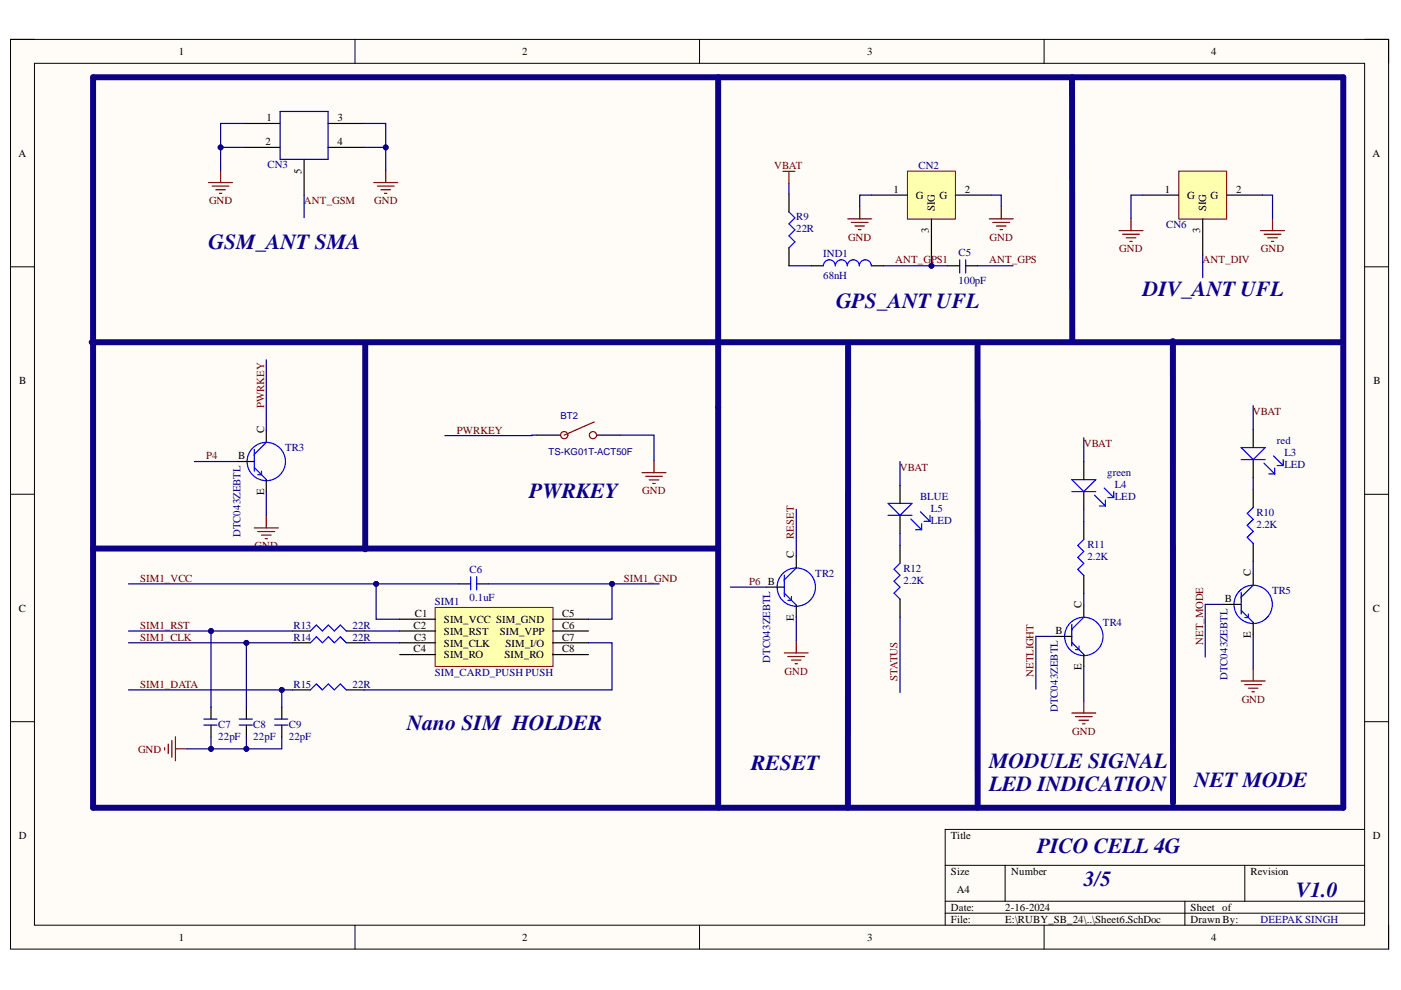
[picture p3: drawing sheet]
<svg xmlns="http://www.w3.org/2000/svg" width="297mm" height="210mm" viewBox="0 0 297 210" stroke-linecap="round" stroke-linejoin="round" font-family="sans-serif">
<path d="M2.2 8.4h292.2v192.8h-292.2z" fill-rule="evenodd" fill="#fffcf8"/>
<path d="M2.2 8.4h292.2v192.8h-292.2z" fill="none" stroke="#000" stroke-width=".21"/>
<path d="M7.3 13.4h282v182.8h-282z" fill-rule="evenodd" fill="#fffcf8"/>
<g fill="none" stroke="#000" stroke-width=".21">
<path d="M2.2 8.3h5.1M7.3 13.4h282v182.8h-282zM75.3 8.3v5.1M148.3 8.3v5.1M221.4 8.4v5M289.3 8.4h5.1v5M2.2 56.6h5.1M289.3 56.6h5.1M2.2 104.8h5.1M289.3 104.8h5.1M2.2 153h5.1M289.3 153h5.1"/>
<path d="M289.3 175.9h-88.9v20.3M75.3 196.2v5M148.3 196.2v5M200.4 183.5h88.9M200.4 191.1h88.9M200.4 193.6h88.9M213.1 183.5v7.6M221.4 196.2v5M251.2 191.1v5.1M263.9 183.5v7.6M294.4 196.2v5"/>
</g>
<g fill="none" stroke="#00f" stroke-width=".25">
<path d="M188.3 106.7h5.1l-2.6 2.6zM188.3 109.3h5.1M190.8 119.4l-1.2 1.3 1.2 1.3-1.2 1.2 1.2 1.3-1.2 1.3 1.2 1.2M193.1 110l2.3 2.3M194.1 112.3h1.3M195.1 108.5l2.1 2M195.4 111v1.3M195.9 110.5h1.3M197.2 109.3v1.2M227.3 101.7h5l-2.5 2.5zM227.3 104.2h5M229.8 114.4l-1.3 1.3 1.3 1.2-1.3 1.3 1.3 1.3-1.3 1.2 1.3 1.3"/>
<path d="M232.1 105l2.3 2.3M233.1 107.3h1.3M234.1 103.5l2 2M234.4 106v1.3M234.9 105.5h1.2M236.1 104.2v1.3M65.8 133.8l1.3-1.3 1.3 1.3 1.2-1.3 1.3 1.3 1.3-1.3 1.2 1.3M65.8 136.3l1.3-1.3 1.3 1.3 1.2-1.3 1.3 1.3 1.3-1.3 1.2 1.3M99.8 122.3v2.8M101.1 122.3v2.8M43.2 152.5h2.8M43.2 153.7h2.8"/>
<path d="M50.7 152.5h2.8M50.7 153.7h2.8M58.2 152.5h2.8M58.2 153.7h2.8M65.8 146.3l1.3-1.3 1.3 1.3 1.2-1.3 1.3 1.3 1.3-1.3 1.2 1.3"/>
</g>
<g fill="none" stroke="#000" stroke-width=".25">
<path d="M229.8 97.9v3.8M190.8 102.9v3.8M190.8 109.3v3.8M190.8 115.6v3.8M229.8 104.2v3.8M229.8 110.6v3.8M62 133.8h3.8M62 136.3h3.8M73.4 133.8h3.8M73.4 136.3h3.8M97.3 123.8h2.5M101.1 123.8h2.5"/>
<path d="M190.8 127v3.8M229.8 122v3.8M44.7 149.9v2.6M44.7 153.7v2.6M52.2 149.9v2.6M52.2 153.7v2.6M59.7 149.9v2.6M59.7 153.7v2.6M62 146.3h3.8M73.4 146.3h3.8"/>
</g>
<path d="M227.3 151.2h5M228 151.9h3.6M228.8 152.7h2M229.5 153.5h.5M229.8 148.6v2.6" fill="none" stroke="#800000" stroke-width=".25"/>
<path d="M92.3 128.8h25v12.5h-25z" fill-rule="evenodd" fill="#ffffb0"/>
<path d="M92.3 128.8h25v12.5h-25z" fill="none" stroke="#800000" stroke-width=".21"/>
<g fill="none" stroke="#000" stroke-width=".25">
<path d="M51.8 26.2h7.6M51.8 31.2h7.6M64.5 33.8v7.6M69.6 26.2h7.6M69.6 31.2h7.6M84.7 131.3h7.7M84.7 133.8h7.7M84.7 136.3h7.7M84.7 138.8h7.7M117.1 131.3h7.7M117.1 133.8h7.7M117.1 136.3h7.7"/>
<path d="M117.1 138.8h7.7"/>
</g>
<g fill="none" stroke="#800000" stroke-width=".25">
<path d="M44.2 38.7h5.1M45 39.5h3.5M46.8 36.2v2.5M79.2 38.7h5.1M80 39.5h3.6M81.8 36.2v2.5M45.8 40.2h2M46.5 41h.5M80.8 40.2h2M81.5 41h.5M53.9 111.9h5.1M54.7 112.7h3.5"/>
<path d="M55.4 113.5h2.1M56.2 114.2h.5M56.5 109.4v2.5M166.3 138.4h5.1M167 139.2h3.6M167.8 140h2M168.8 135.9v2.5M34.9 158.5v.5M35.7 157.8v2M36.4 157v3.5M37.2 156.2v5.1M37.2 158.8h2.5"/>
<path d="M168.6 140.7h.5"/>
</g>
<path d="M19.7 16.4h265.1v154.9h-265.1zM19.4 72.6h265.1M77.4 73.1v43.4M179.8 73.3v98M207.3 73.3v98M152.3 86.3v85M19.7 116.3h132.6" fill="none" stroke="#0c0087" stroke-width="1.3"/>
<path d="M59.4 23.6h10.2v10.2h-10.2z" fill="none" stroke="#0c0087" stroke-width=".25"/>
<path d="M192.4 36.3h10.2v10.1h-10.2z" fill-rule="evenodd" fill="#ffffb0"/>
<path d="M192.4 36.3h10.2v10.1h-10.2z" fill="none" stroke="#800000" stroke-width=".21"/>
<path d="M167.3 41.1v3.8M167.3 52.5v3.9M172 56.4h2.6M184.7 56.4h2.6M184.8 41.4h7.6M197.5 46.4v7.7M202.6 41.4h7.6" fill="none" stroke="#000" stroke-width=".25"/>
<path d="M166 36.3h2.5M167.3 36.3v2.6M179.7 46.4h5.1M180.5 47.2h3.6M181.3 47.9h2M182 48.7h.5M182.3 43.9v2.5M209.7 46.4h5.1M210.5 47.2h3.6M211.3 47.9h2M212 48.7h.5M212.3 43.9v2.5" fill="none" stroke="#800000" stroke-width=".25"/>
<path d="M167.3 44.9l1.2 1.3-1.2 1.3 1.2 1.2-1.2 1.3 1.2 1.3-1.2 1.2M174.6 56.4a1.27 1.27 0 0 1 1.2-1.3 1.27 1.27 0 0 1 1.3 1.3 1.27 1.27 0 0 1 1.3-1.3 1.27 1.27 0 0 1 1.3 1.3 1.27 1.27 0 0 1 1.2-1.3 1.27 1.27 0 0 1 1.3 1.3 1.27 1.27 0 0 1 1.3-1.3 1.27 1.27 0 0 1 1.2 1.3" fill="none" stroke="#00f" stroke-width=".25"/>
<path d="M249.9 36.3h10.2v10.1h-10.2z" fill-rule="evenodd" fill="#ffffb0"/>
<path d="M249.9 36.3h10.2v10.1h-10.2z" fill="none" stroke="#800000" stroke-width=".21"/>
<g fill="none" stroke="#000" stroke-width=".25">
<path d="M200.9 56.4h2.6M204.7 56.4h2.6M242.3 41.4h7.6M255 46.4v7.7M260.1 41.4h7.6M50.1 97.9h3.8M56.5 91.3v2.5M113.8 92.3h5.1M126.5 92.3h5.1M265.7 91.1v3.8M265.7 97.4v3.8M56.5 101.7v2.5"/>
<path d="M168.8 117.9v2.5M265.7 103.8v3.8M265.7 115.2v3.8M162.5 124.5h3.8M168.8 128.3v2.5M223.4 134.9h3.9M229.8 128.3v2.6M229.8 138.7v2.6M259.3 128.1h3.9M265.7 121.5v2.6M265.7 131.9v2.6"/>
</g>
<g fill="none" stroke="#800000" stroke-width=".25">
<path d="M237.3 48.9h5M238 49.7h3.6M238.8 50.4h2M239.5 51.2h.5M239.8 46.4v2.5M267.3 48.9h5M268 49.7h3.6M268.8 50.4h2M269.5 51.2h.6M269.8 46.4v2.5M138.7 97.7v2.5M136.1 100.2h5.1"/>
<path d="M136.9 101h3.5M137.6 101.7h2.1M138.4 102.5h.5M263.2 144.4h5M263.9 145.1h3.6M264.7 145.9h2M265.4 146.7h.6M265.7 141.9v2.5"/>
</g>
<path d="M152.3 16.4v69.9M227.3 16.4v55.9M248.7 72.3v97.9" fill="none" stroke="#0c0087" stroke-width="1.3"/>
<g fill="none" stroke="#00f" stroke-width=".25">
<path d="M203.5 55.1v2.8M204.7 55.1v2.8M53.9 99.1l2.6 2.6M53.9 95.3v4.6M55.4 99.9v.7h-.7M56.5 93.8l-2.6 2.5M263.2 94.9h5l-2.5 2.5zM263.2 97.4h5M268 98.2l2.3 2.3M270 96.7l2.1 2M270.3 99.2v1.3M270.8 98.7h1.3"/>
<path d="M272.1 97.4v1.3M265.7 107.6l-1.3 1.3 1.3 1.2-1.3 1.3 1.3 1.3-1.3 1.2 1.3 1.3M269 100.5h1.3M166.3 125.8l2.5 2.5M166.3 121.9v4.6M167.8 126.5v.8h-.8M168.8 120.4l-2.5 2.6M227.3 136.2l2.5 2.5M227.3 132.4v4.6M228.8 137v.7h-.8M229.8 130.9l-2.5 2.5M263.2 129.4l2.5 2.5"/>
<path d="M263.2 125.6v4.6M264.7 130.2v.7h-.8M265.7 124.1l-2.5 2.5"/>
<circle cx="56.5" cy="97.9" r="4.1"/>
<circle cx="168.8" cy="124.5" r="4.1"/>
<circle cx="229.8" cy="134.9" r="4.1"/>
<circle cx="265.7" cy="128.1" r="4.1"/>
</g>
<g fill="none" stroke="#800" stroke-width=".25">
<path d="M126 89.5l-6.4 2.8"/>
<circle cx="119.6" cy="92.3" r=".76"/>
<circle cx="125.7" cy="92.3" r=".76"/>
</g>
<path d="M190.8 97.9v5M229.8 92.8v5.1M190.8 113.1v2.5M229.8 108v2.6M77.2 133.8h7.5M77.2 136.3h7.5M124.8 136.3h5v10h-52.6M190.8 130.8v16M223.4 134.9h-3.8v11.2M229.8 125.8v2.5M27.2 146.3h32.5M229.8 141.3v7.3" fill="none" stroke="#000080" stroke-width=".25"/>
<circle cx="59.7" cy="146.3" r=".51" fill="#000080"/>
<circle cx="59.7" cy="146.3" r=".51" fill="none" stroke="#000080" stroke-width=".21"/>
<path d="M62 146.3h-2.3v3.6" fill="none" stroke="#000080" stroke-width=".25"/>
<circle cx="59.7" cy="146.3" r=".51" fill="#000080"/>
<circle cx="59.7" cy="146.3" r=".51" fill="none" stroke="#000080" stroke-width=".21"/>
<path d="M52.2 136.3v13.6" fill="none" stroke="#000080" stroke-width=".25"/>
<circle cx="52.2" cy="136.3" r=".51" fill="#000080"/>
<circle cx="52.2" cy="136.3" r=".51" fill="none" stroke="#000080" stroke-width=".21"/>
<path d="M44.7 133.8v16.1" fill="none" stroke="#000080" stroke-width=".25"/>
<circle cx="44.7" cy="133.8" r=".51" fill="#000080"/>
<circle cx="44.7" cy="133.8" r=".51" fill="none" stroke="#000080" stroke-width=".21"/>
<path d="M52.2 156.3v2.5" fill="none" stroke="#000080" stroke-width=".25"/>
<circle cx="52.2" cy="158.8" r=".51" fill="#000080"/>
<circle cx="52.2" cy="158.8" r=".51" fill="none" stroke="#000080" stroke-width=".21"/>
<path d="M27.2 123.8h52.5v7.5h5" fill="none" stroke="#000080" stroke-width=".25"/>
<circle cx="79.7" cy="123.8" r=".51" fill="#000080"/>
<circle cx="79.7" cy="123.8" r=".51" fill="none" stroke="#000080" stroke-width=".21"/>
<path d="M139.8 123.8h-10v7.5h-5" fill="none" stroke="#000080" stroke-width=".25"/>
<circle cx="129.8" cy="123.8" r=".51" fill="#000080"/>
<circle cx="129.8" cy="123.8" r=".51" fill="none" stroke="#000080" stroke-width=".21"/>
<path d="M79.7 123.8h17.6" fill="none" stroke="#000080" stroke-width=".25"/>
<circle cx="79.7" cy="123.8" r=".51" fill="#000080"/>
<circle cx="79.7" cy="123.8" r=".51" fill="none" stroke="#000080" stroke-width=".21"/>
<path d="M103.6 123.8h26.2" fill="none" stroke="#000080" stroke-width=".25"/>
<circle cx="129.8" cy="123.8" r=".51" fill="#000080"/>
<circle cx="129.8" cy="123.8" r=".51" fill="none" stroke="#000080" stroke-width=".21"/>
<path d="M56.5 76.3v15M41.2 97.9h8.9M56.5 104.2v5.2M168.8 108v9.9M27.2 136.3h34.8M154.8 124.5h7.7M168.8 130.8v5.1" fill="none" stroke="#000080" stroke-width=".25"/>
<circle cx="52.2" cy="136.3" r=".51" fill="#000080"/>
<circle cx="52.2" cy="136.3" r=".51" fill="none" stroke="#000080" stroke-width=".21"/>
<path d="M27.2 133.8h34.8" fill="none" stroke="#000080" stroke-width=".25"/>
<circle cx="44.7" cy="133.8" r=".51" fill="#000080"/>
<circle cx="44.7" cy="133.8" r=".51" fill="none" stroke="#000080" stroke-width=".21"/>
<path d="M44.7 156.3v2.5h15v-2.5" fill="none" stroke="#000080" stroke-width=".25"/>
<circle cx="44.7" cy="158.8" r=".51" fill="#000080"/>
<circle cx="44.7" cy="158.8" r=".51" fill="none" stroke="#000080" stroke-width=".21"/>
<circle cx="52.2" cy="158.8" r=".51" fill="#000080"/>
<circle cx="52.2" cy="158.8" r=".51" fill="none" stroke="#000080" stroke-width=".21"/>
<path d="M51.8 26.2h-5v5h5" fill="none" stroke="#000080" stroke-width=".25"/>
<circle cx="46.8" cy="31.3" r=".51" fill="#000080"/>
<circle cx="46.8" cy="31.3" r=".51" fill="none" stroke="#000080" stroke-width=".21"/>
<path d="M46.8 31.2v5M64.5 41.4v4.8" fill="none" stroke="#000080" stroke-width=".25"/>
<circle cx="46.8" cy="31.3" r=".51" fill="#000080"/>
<circle cx="46.8" cy="31.3" r=".51" fill="none" stroke="#000080" stroke-width=".21"/>
<path d="M77.2 31.2h4.6" fill="none" stroke="#000080" stroke-width=".25"/>
<circle cx="81.8" cy="31.3" r=".51" fill="#000080"/>
<circle cx="81.8" cy="31.3" r=".51" fill="none" stroke="#000080" stroke-width=".21"/>
<path d="M167.3 38.9v2.2M167.3 56.4h4.7M184.8 41.4h-2.5v2.5M197.5 54.1v2.3M207.3 56.4h7.5M210.2 41.4h2.1v2.5M242.3 41.4h-2.5v5M255 54.1v4.8M267.7 41.4h2.1v5" fill="none" stroke="#000080" stroke-width=".25"/>
<circle cx="197.5" cy="56.4" r=".51" fill="#000080"/>
<circle cx="197.5" cy="56.4" r=".51" fill="none" stroke="#000080" stroke-width=".21"/>
<path d="M187.3 56.4h13.6" fill="none" stroke="#000080" stroke-width=".25"/>
<circle cx="197.5" cy="56.4" r=".51" fill="#000080"/>
<circle cx="197.5" cy="56.4" r=".51" fill="none" stroke="#000080" stroke-width=".21"/>
<path d="M39.7 158.8h5" fill="none" stroke="#000080" stroke-width=".25"/>
<circle cx="44.7" cy="158.8" r=".51" fill="#000080"/>
<circle cx="44.7" cy="158.8" r=".51" fill="none" stroke="#000080" stroke-width=".21"/>
<path d="M77.2 26.2h4.6v10M113.8 92.3l-19.5 .1M131.6 92.3h7.1v5.4" fill="none" stroke="#000080" stroke-width=".25"/>
<circle cx="81.8" cy="31.3" r=".51" fill="#000080"/>
<circle cx="81.8" cy="31.3" r=".51" fill="none" stroke="#000080" stroke-width=".21"/>
<path d="M265.7 86v5.1M265.7 101.2v2.6M265.7 119v2.5M259.3 128.1h-3.8v11.2M265.7 134.5v7.4" fill="none" stroke="#000080" stroke-width=".25"/>
<g font-size="4.6" fill="#0c0087">
<text x="44.2" y="52.7">GSM_ANT SMA</text>
<text x="177.3" y="65.4">GPS_ANT UFL</text>
<text x="242.3" y="62.9">DIV_ANT UFL</text>
<text x="112.2" y="105.6">PWRKEY</text>
<text x="86.3" y="154.9">Nano SIM HOLDER</text>
<text x="159.2" y="163.2">RESET</text>
<text x="209.7" y="167.8">LED INDICATION</text>
<text x="209.7" y="162.8">MODULE SIGNAL</text>
<text x="253.2" y="166.8">NET MODE</text>
<text x="219.9" y="181">PICO CELL 4G</text>
<text x="229.8" y="187.8">3/5</text>
<text x="274.8" y="190.3">V1.0</text>
</g>
<g font-size="2.3">
<text x="37.9" y="11.7">1</text>
<text x="110.7" y="11.7">2</text>
<text x="183.9" y="11.7">3</text>
<text x="256.8" y="11.7">4</text>
<text x="56.5" y="25.7">1</text>
<text x="71.5" y="25.7">3</text>
<text x="3.9" y="33.3">A</text>
<text x="56.3" y="30.8">2</text>
<text x="71.5" y="30.8">4</text>
<text x="291" y="33.3">A</text>
<text x="63.9" y="36.8" transform="rotate(-90 63.9 36.8)">5</text>
<text x="189.4" y="40.9">1</text>
<text x="204.6" y="40.9">2</text>
<text x="246.9" y="40.9">1</text>
<text x="262.1" y="40.9">2</text>
<text x="194.2" y="42.2">G</text>
<text x="198.2" y="44.7" transform="rotate(-90 198.2 44.7)">SIG</text>
<text x="199.2" y="42.2">G</text>
<text x="251.7" y="42.2">G</text>
<text x="255.7" y="44.7" transform="rotate(-90 255.7 44.7)">SIG</text>
<text x="256.7" y="42.2">G</text>
<text x="197" y="49.4" transform="rotate(-90 197 49.4)">3</text>
<text x="254.5" y="49.4" transform="rotate(-90 254.5 49.4)">3</text>
<text x="4.1" y="81.4">B</text>
<text x="291.2" y="81.4">B</text>
<text x="56" y="91.7" transform="rotate(-90 56 91.7)">C</text>
<text x="50.5" y="97.4">B</text>
<text x="56" y="105" transform="rotate(-90 56 105)">E</text>
<text x="168.3" y="118.4" transform="rotate(-90 168.3 118.4)">C</text>
<text x="265.2" y="122.1" transform="rotate(-90 265.2 122.1)">C</text>
<text x="4" y="129.7">C</text>
<text x="88" y="130.8">C1</text>
<text x="119.2" y="130.8">C5</text>
<text x="168.3" y="131.6" transform="rotate(-90 168.3 131.6)">E</text>
<text x="229.3" y="128.8" transform="rotate(-90 229.3 128.8)">C</text>
<text x="259.7" y="127.7">B</text>
<text x="291.1" y="129.7">C</text>
<text x="87.7" y="133.3">C2</text>
<text x="87.8" y="135.8">C3</text>
<text x="94.1" y="132">SIM_VCC SIM_GND</text>
<text x="94.1" y="134.6">SIM_RST</text>
<text x="94.1" y="137.1">SIM_CLK</text>
<text x="106" y="134.6">SIM_VPP</text>
<text x="107.2" y="137.1">SIM_I/O</text>
<text x="119.2" y="133.3">C6</text>
<text x="119.2" y="135.8">C7</text>
<text x="223.8" y="134.5">B</text>
<text x="265.2" y="135.3" transform="rotate(-90 265.2 135.3)">E</text>
<text x="87.7" y="138.3">C4</text>
<text x="94.1" y="139.6">SIM_RO</text>
<text x="107" y="139.6">SIM_RO</text>
<text x="119.2" y="138.3">C8</text>
<text x="229.3" y="142.1" transform="rotate(-90 229.3 142.1)">E</text>
<text x="4" y="177.9">D</text>
<text x="201.6" y="177.9">Title</text>
<text x="291.1" y="177.9">D</text>
<text x="201.6" y="185.5">Size</text>
<text x="214.4" y="185.5">Number</text>
<text x="265.1" y="185.5">Revision</text>
<text x="202.9" y="189.3">A4</text>
<text x="201.6" y="193.1">Date:</text>
<text x="201.6" y="195.7">File:</text>
<text x="213.1" y="193.1">2-16-2024</text>
<text x="213.1" y="195.7">E:\RUBY_SB_24\..\Sheet6.SchDoc</text>
<text x="252.4" y="193.1">Sheet of</text>
<text x="252.4" y="195.7">Drawn By:</text>
<text x="37.9" y="199.5">1</text>
<text x="110.7" y="199.5">2</text>
<text x="183.9" y="199.5">3</text>
<text x="256.8" y="199.5">4</text>
</g>
<g font-size="2.3" fill="#000080">
<text x="56.7" y="35.7">CN3</text>
<text x="194.8" y="35.9">CN2</text>
<text x="168.8" y="46.7">R9</text>
<text x="168.8" y="49.3">22R</text>
<text x="247.3" y="48.4">CN6</text>
<text x="174.6" y="54.6">IND1</text>
<text x="174.6" y="59.1">68nH</text>
<text x="203.2" y="54.3">C5</text>
<text x="203.2" y="60.2">100pF</text>
<text x="60.5" y="95.6">TR3</text>
<text x="270.7" y="94.2">red</text>
<text x="234.8" y="100.9">green</text>
<text x="272.3" y="96.7">L3</text>
<text x="272.3" y="99.3">LED</text>
<text x="195.1" y="105.9">BLUE</text>
<text x="236.4" y="103.5">L4</text>
<text x="236.4" y="106">LED</text>
<text x="51" y="113.9" transform="rotate(-90 51 113.9)">DTC043ZEBTL</text>
<text x="197.4" y="108.6">L5</text>
<text x="197.4" y="111.1">LED</text>
<text x="266.4" y="109.4">R10</text>
<text x="266.4" y="111.9">2.2K</text>
<text x="230.5" y="116.2">R11</text>
<text x="230.5" y="118.7">2.2K</text>
<text x="99.5" y="121.6">C6</text>
<text x="172.9" y="122.2">TR2</text>
<text x="191.6" y="121.2">R12</text>
<text x="191.6" y="123.8">2.2K</text>
<text x="269.7" y="125.9">TR5</text>
<text x="92.2" y="128.3">SIM1</text>
<text x="99.5" y="127.4">0.1uF</text>
<text x="62.2" y="133.3">R13</text>
<text x="62.2" y="135.8">R14</text>
<text x="74.8" y="133.3">22R</text>
<text x="74.8" y="135.8">22R</text>
<text x="233.8" y="132.7">TR4</text>
<text x="92.2" y="143.4">SIM_CARD_PUSH PUSH</text>
<text x="163.3" y="140.5" transform="rotate(-90 163.3 140.5)">DTC043ZEBTL</text>
<text x="62.2" y="145.8">R15</text>
<text x="74.8" y="145.8">22R</text>
<text x="260.2" y="144.2" transform="rotate(-90 260.2 144.2)">DTC043ZEBTL</text>
<text x="46.3" y="154.3">C7</text>
<text x="53.7" y="154.3">C8</text>
<text x="61.2" y="154.3">C9</text>
<text x="224.3" y="151" transform="rotate(-90 224.3 151)">DTC043ZEBTL</text>
<text x="46.3" y="156.8">22pF</text>
<text x="53.7" y="156.8">22pF</text>
<text x="61.2" y="156.8">22pF</text>
</g>
<g font-size="2.3" fill="#800000">
<text x="164.2" y="35.8">VBAT</text>
<text x="44.3" y="43.3">GND</text>
<text x="64.4" y="43.2">ANT_GSM</text>
<text x="79.3" y="43.3">GND</text>
<text x="179.8" y="51">GND</text>
<text x="209.8" y="51">GND</text>
<text x="237.3" y="53.5">GND</text>
<text x="267.3" y="53.5">GND</text>
<text x="189.8" y="55.8">ANT_GPS1</text>
<text x="209.7" y="55.8">ANT_GPS</text>
<text x="255" y="55.8">ANT_DIV</text>
<text x="56" y="86.4" transform="rotate(-90 56 86.4)">PWRKEY</text>
<text x="265.6" y="88">VBAT</text>
<text x="96.8" y="91.9">PWRKEY</text>
<text x="229.8" y="94.9">VBAT</text>
<text x="43.7" y="97.4">P4</text>
<text x="190.8" y="99.9">VBAT</text>
<text x="136.2" y="104.8">GND</text>
<text x="54" y="116.5">GND</text>
<text x="168.3" y="114.3" transform="rotate(-90 168.3 114.3)">RESET</text>
<text x="29.7" y="123.3">SIM1_VCC</text>
<text x="132.3" y="123.3">SIM1_GND</text>
<text x="158.8" y="124">P6 B</text>
<text x="29.7" y="133.3">SIM1_RST</text>
<text x="29.7" y="135.8">SIM1_CLK</text>
<text x="255.1" y="136.8" transform="rotate(-90 255.1 136.8)">NET_MODE</text>
<text x="166.3" y="143">GND</text>
<text x="219.1" y="143.5" transform="rotate(-90 219.1 143.5)">NETLIGHT</text>
<text x="29.7" y="145.8">SIM1_DATA</text>
<text x="190.3" y="144.3" transform="rotate(-90 190.3 144.3)">STATUS</text>
<text x="263.3" y="149">GND</text>
<text x="227.3" y="155.8">GND</text>
<text x="29.3" y="159.6">GND</text>
</g>
<text font-size="2.3" fill="#0c0087" x="267.2" y="195.7">DEEPAK SINGH</text>
<g font-size="2" fill="#000080">
<text x="118.8" y="88.8">BT2</text>
<text x="116.3" y="96.5">TS-KG01T-ACT50F</text>
</g>
</svg>
